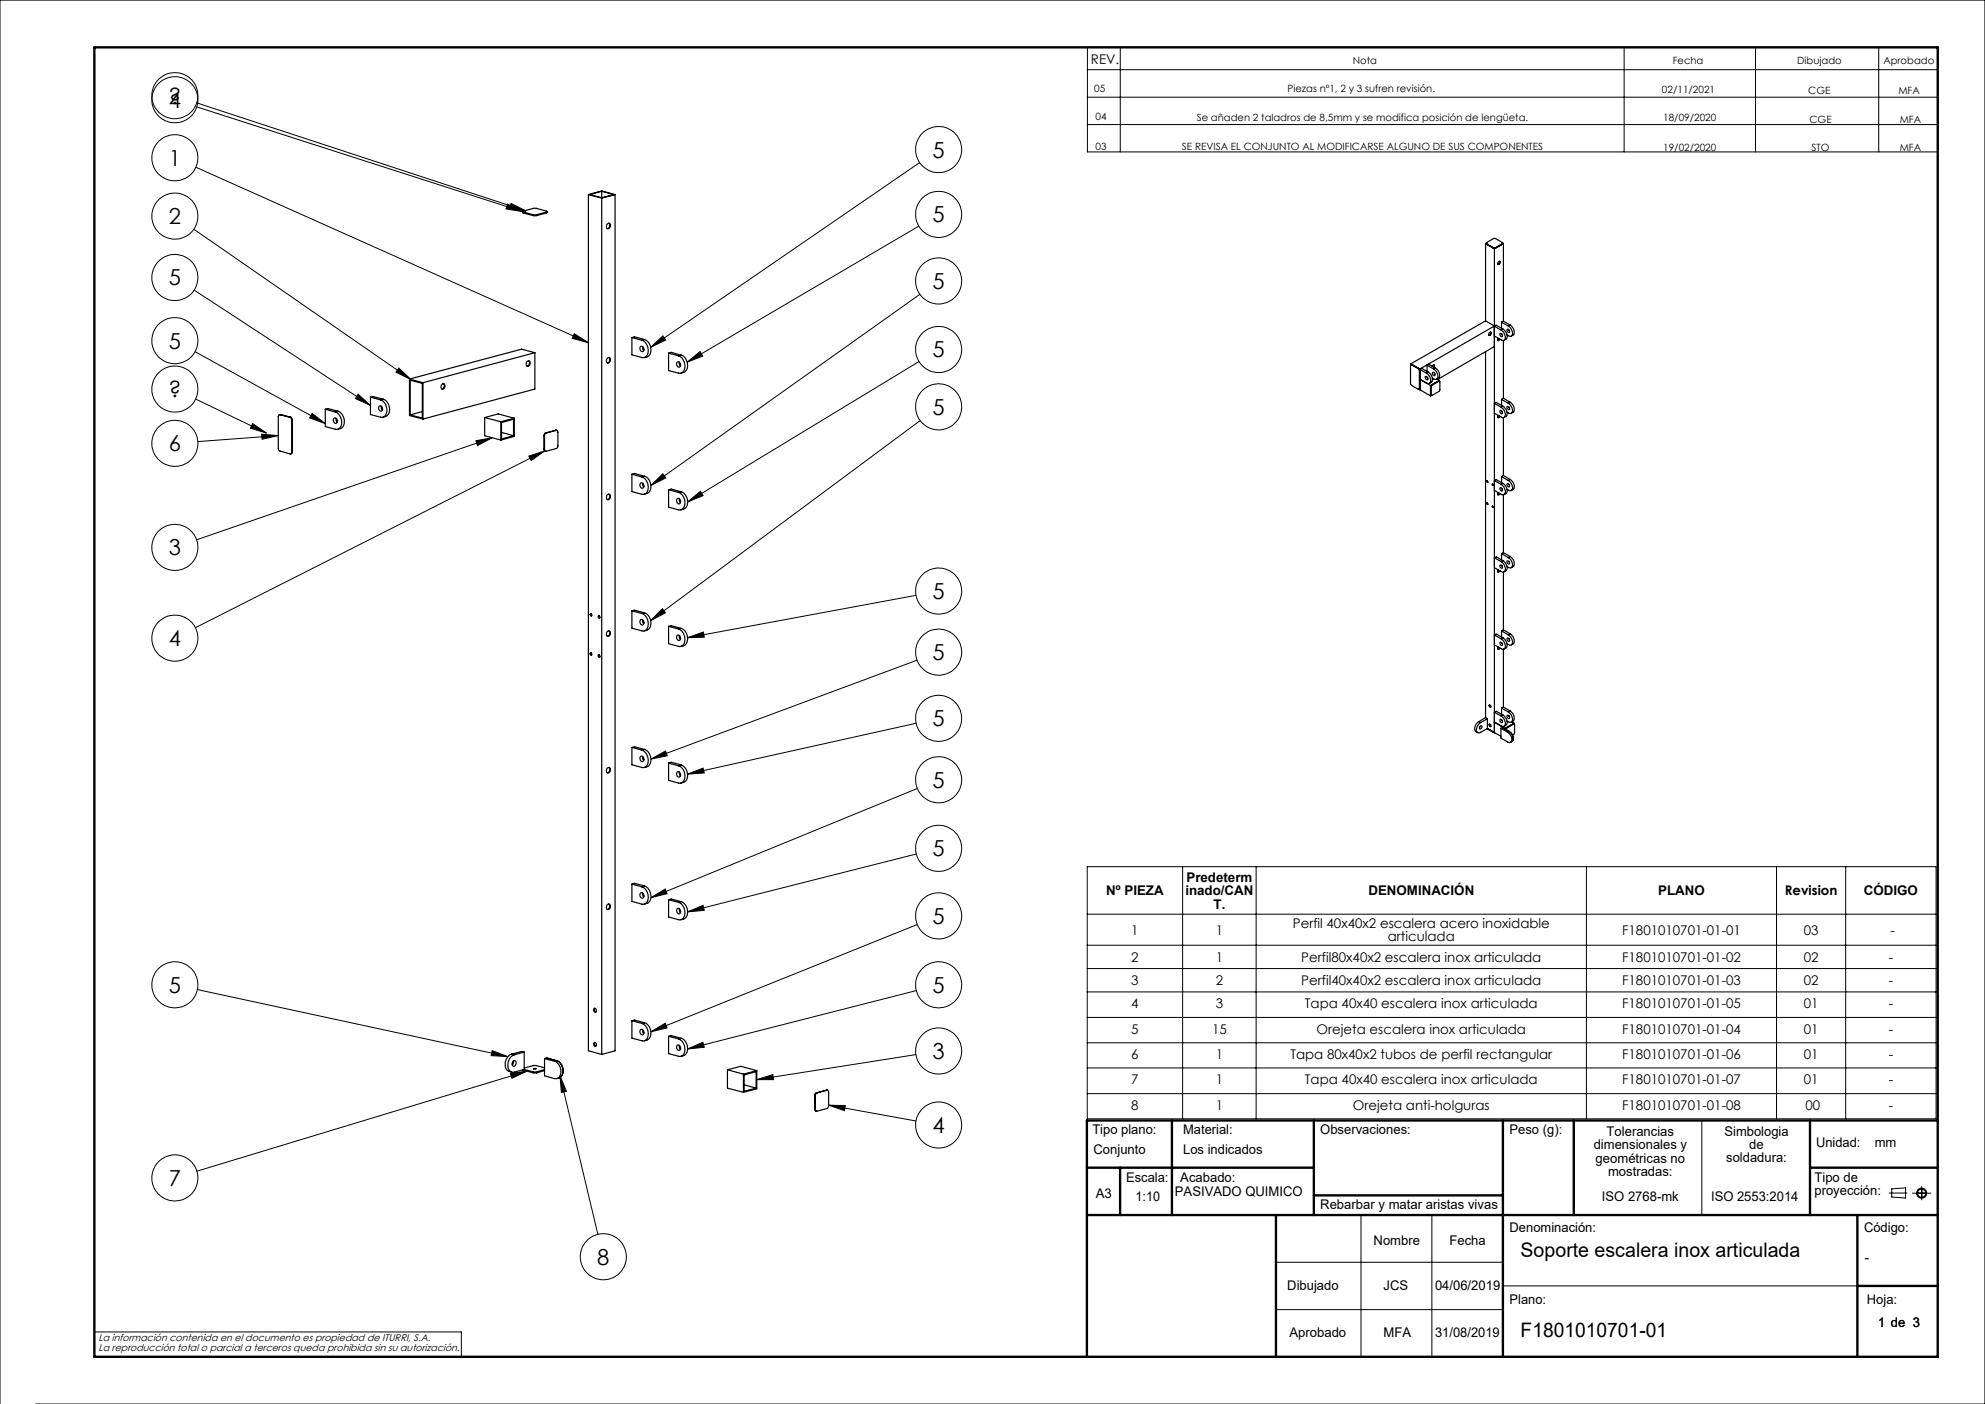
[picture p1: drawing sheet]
<svg xmlns="http://www.w3.org/2000/svg" width="420mm" height="297mm" viewBox="0 0 420 297" stroke-linecap="round" stroke-linejoin="round" font-family="sans-serif">
<g fill="none" stroke="#000" stroke-width=".21">
<path d="M230.1 10h179.9v22.1h-179.9zM230.1 14.7h179.9M237 10v22.1M343.6 10v22.1M371.4 10v22.1M397.5 10v22.1M41.5 35.4l83 37.1M41.6 22.6l69 22.2M41.6 21.8l69.7 22.8M194.6 34.4l-56.9 39.1M230.1 20.6h179.9M230.1 26.3h179.9"/>
<path d="M41 48.5l46 31.8M107.4 43.2l3.2 1.6-3.5-.6zM108.1 43l3.2 1.6-3.5-.5zM194.4 47.8l-49 28.8M41.1 61.4l37.3 24.4M41.3 74.4l27.5 15.2M84.4 77.9l2.6 2.4-3.2-1.6zM121.5 70.6l3 1.9-3.4-.9zM137.7 73.5l2.6-2.5 .6 .9zM145.4 76.6l2.7-2.2 .6 .9zM194.5 76.5l-49 29.7M194.6 62.3l-56.9 40.4"/>
<path d="M41.4 84.4l15 7.2M53.4 89.6l3 2-3.4-1zM55.4 91.9l3.5 .2-3.4 .8zM58.9 92.1l-17 1.3M66 87.5l2.8 2.1-3.3-1.2zM75.8 83.4l2.6 2.4-3.2-1.5zM100.7 93.2l3.4-.6-3.1 1.7zM104.1 92.6l-62.5 21.6M111.9 96.5l3.4-1.1-2.9 2zM115.3 95.4l-74 37.4M194.7 89l-57 42.3M137.7 102.7l2.6-2.5 .6 .9z"/>
<path d="M145.5 106.2l2.7-2.3 .6 .9zM140.2 128.8l.6 .8-3.1 1.7zM145.5 134.9l3.3-1.2 .2 1.1zM193.8 125.9l-48.3 9M194 139.7l-56.3 20.9M193.9 153l-48.4 10.8M137.7 160.6l3.1-1.7 .4 1zM145.5 163.8l3.3-1.3 .2 1zM194.1 166.8l-56.4 23.1M137.7 189.9l3.1-1.8 .3 1zM145.5 192.9l3.3-1.4 .2 1.1zM193.9 180.7l-48.4 12.2"/>
<path d="M194.1 195.6l-56.4 22.7M230 183.3h179.6v53.4h-179.6zM230 193.4h179.6M230 200h179.6M250.2 183.3v53.4M265.8 183.3v53.4M335.7 183.3v53.4M375.9 183.3v53.4M390.5 183.3v53.4M41.8 209.3l65.7 14.2M137.7 218.3l3.1-1.8 .3 .9zM193.9 209.5l-48.4 12.4"/>
<path d="M230 204.9h179.6M230 209.8h179.6M230 215.2h179.6M104.1 222.2l3.4 1.3-3.6-.2zM108 227.1l3.5-.5-3.2 1.5zM111.5 226.6l-69.8 21.2M118.5 227.6l8 33.5M118.5 227.6l1.3 3.3-1 .2zM145.5 221.9l3.2-1.4 .3 1zM160.1 228.4l3.4-1.1 .2 1.1zM175.3 233.8l3.6 .1-.2 1zM175.3 233.8l18.5 3.3"/>
<path d="M193.8 223.1l-33.7 5.3M230 220.6h179.6M230 225.9h179.6M230 231.3h179.6M360.1 237v20M288 257v30M303 257v30M399.7 252.4h3.8M400.3 251.5l2.9-.2v2.1l-2.9-.2zM404.6 252.4h4M406.6 251v2.8M270 267h48"/>
<path d="M270 277h48M318 272h75M0 297v-297h420v297h-412.5M20 281.8h77.6v5.2"/>
<circle cx="37" cy="20.2" r="4.9"/>
<circle cx="37" cy="21.1" r="4.9"/>
<circle cx="37" cy="33.4" r="4.9"/>
<circle cx="198.6" cy="31.6" r="4.9"/>
<circle cx="37" cy="45.7" r="4.9"/>
<circle cx="37" cy="58.7" r="4.9"/>
<circle cx="198.6" cy="45.4" r="4.9"/>
<circle cx="198.6" cy="59.4" r="4.9"/>
<circle cx="37" cy="72.1" r="4.9"/>
<circle cx="198.6" cy="73.9" r="4.9"/>
<circle cx="37" cy="93.8" r="4.9"/>
<circle cx="37" cy="82.3" r="4.9"/>
<circle cx="198.6" cy="86.1" r="4.9"/>
<circle cx="37" cy="115.8" r="4.9"/>
<circle cx="37" cy="135" r="4.9"/>
<circle cx="198.6" cy="125" r="4.9"/>
<circle cx="198.6" cy="138" r="4.9"/>
<circle cx="198.6" cy="152" r="4.9"/>
<circle cx="198.6" cy="164.9" r="4.9"/>
<circle cx="198.6" cy="179.5" r="4.9"/>
<circle cx="198.6" cy="193.7" r="4.9"/>
<circle cx="37" cy="208.3" r="4.9"/>
<circle cx="198.6" cy="208.3" r="4.9"/>
<circle cx="198.6" cy="238" r="4.9"/>
<circle cx="198.6" cy="222.3" r="4.9"/>
<circle cx="37" cy="249.2" r="4.9"/>
<circle cx="406.6" cy="252.4" r=".86"/>
<circle cx="406.6" cy="252.4" r="1.07"/>
<circle cx="127.7" cy="265.8" r="4.9"/>
</g>
<g fill="none" stroke="#000" stroke-width=".5">
<path d="M20 10h390v277h-390zM248 237v20M278 237v20M318 237v50M333 237v20M383 237v20M410 237h-180v50M230 257h180M230 247h48M237 247v10M270 257v30M278 252.9h40"/>
<path d="M383 247h27M393 257v30M393 272h17"/>
</g>
<g fill="#000">
<path d="M121.5 70.6l3 1.9-3.4-.9zM145.5 106.2l2.7-2.3 .6 .9zM160.1 228.4l3.4-1.1 .2 1.1zM175.3 233.8l3.6 .1-.2 1zM84.4 77.9l2.6 2.4-3.2-1.6zM100.7 93.2l3.4-.6-3.1 1.7zM111.9 96.5l3.4-1.1-2.9 2zM145.5 163.8l3.3-1.3 .2 1zM145.5 134.9l3.3-1.2 .2 1.1zM137.7 102.7l2.6-2.5 .6 .9zM66 87.5l2.8 2.1-3.3-1.2zM145.5 221.9l3.2-1.4 .3 1zM137.7 218.3l3.1-1.8 .3 .9zM140.2 128.8l.6 .8-3.1 1.7zM145.5 192.9l3.3-1.4 .2 1.1zM137.7 189.9l3.1-1.8 .3 1zM145.4 76.6l2.7-2.2 .6 .9zM75.8 83.4l2.6 2.4-3.2-1.5zM137.7 160.6l3.1-1.7 .4 1zM137.7 73.5l2.6-2.5 .6 .9zM107.4 43.2l3.2 1.6-3.5-.6zM55.4 91.9l3.5 .2-3.4 .8zM108 227.1l3.5-.5-3.2 1.5zM104.1 222.2l3.4 1.3-3.6-.2zM118.5 227.6l1.3 3.3-1 .2z"/>
<path d="M53.4 89.6l3 2-3.4-1zM108.1 43l3.2 1.6-3.5-.5z"/>
</g>
<g fill="none" stroke="#000" stroke-width=".25">
<path d="M110.6 44.8l.1 .2M110.7 44.8l-.1-.1 2.3-.6h.6l2.3 .6-.2 .1M110.7 44.8l2.1 .6M110.7 44.8v.2M110.7 45l2.1 .6M112.8 45.4h.7M112.8 45.6h.7M112.8 45.4v.2M113.5 45.4v.2M115.6 44.8l-2.1 .6M115.6 44.8v.2M115.6 45l-2.1 .6"/>
<path d="M115.8 44.8l-.2 .2M124.5 41.2l2.8-.8 2.8 .8M124.5 41.2l2.8 .7M124.5 41.2v181.1l2.8 .8M127.3 40.5l-2.5 .7 2.5 .6M127.3 40.5l2.6 .7-2.6 .6M127.3 40.5v1.3M127.3 41.9v181.2M128.6 47.3a.46 .46 0 0 1 .6 .2 .46 .46 0 0 1-.2 .6 .42 .42 0 0 1-.6 .2 .42 .42 0 0 1-.1-.6zM128.8 47.2a.71 .71 0 0 1-.3 1.2M130.1 41.2l-2.8 .7M130.1 41.2v181.1l-2.8 .8"/>
<path d="M314.3 51.5v16.4M314.3 51.5l1.9 1.1M314.5 51.4l.1 .3M314.5 51.5h-.2M314.6 51.6l-.1-.1 .1-.2 1.6-.9 1.7 .9 .1 .1-.1 .2M314.6 51.6l1.4 .8M314.6 51.6v.1M314.6 51.7l1.4 .8M316 52.4h.4M316 52.4v.1M316.2 52.6v102.4M316.4 52.4l-.1 .2-.3-.1"/>
<path d="M317 55.4l.1-.1a.19 .19 0 0 1 .3 0 .19 .19 0 0 1 0 .3l-.1 .2a.25 .25 0 0 1-.4 .1 .25 .25 0 0 1 .1-.4zM317.3 55.2v.5l-.4 .2M317.9 51.6l-1.5 .8M318 51.4l-.1 .3v-.1M318 51.5h.1M318.1 51.5l-1.9 1.1M318.1 51.5v16.4M111.5 76.5a.43 .43 0 0 1 .7 0 .43 .43 0 0 1-.1 .6 .43 .43 0 0 1-.6 .3 .43 .43 0 0 1-.1-.6zM111.8 76.3a.69 .69 0 0 1-.3 1.2M113.2 74.6v7.7l-23.7 6.3M113.2 74.6l-23.7 6.4M113.2 74.6l-2.9-.7-23.7 6.3"/>
<path d="M128.6 75.7a.5 .5 0 0 1 .6 .3 .5 .5 0 0 1-.3 .7 .44 .44 0 0 1-.6-.1 .44 .44 0 0 1 .1-.6zM128.8 75.6a.67 .67 0 0 1-.3 1.2M133.7 71.4v3.7l2.1 .5a1.3 1.3 0 0 0 1.3-1.8 2.12 2.12 0 0 0-1.3-1.8M133.7 71.4l2.1 .6M133.7 71.4l.6-.1 2.1 .5M135.5 73.3a.54 .54 0 0 1 .7 .4 .54 .54 0 0 1-.5 .7 .77 .77 0 0 1-.2-1.1zM136 73.3v.6l.2 .3M136.4 71.8a2.25 2.25 0 0 1 .7 3.6l-.8 .2M136.4 71.8l-.6 .2M141.5 74.7v3.7l2.1 .5a1.25 1.25 0 0 0 1.3-1.6 2.25 2.25 0 0 0-1.3-2M141.5 74.7l2.1 .6M141.5 74.7l.5-.2 2.1 .6"/>
<path d="M143.3 76.6a.54 .54 0 0 1 .7 .4 .54 .54 0 0 1-.5 .6 .75 .75 0 0 1-.2-1zM143.8 76.6v.6l.2 .2M144.1 75.1a2.22 2.22 0 0 1 .8 3.6l-.8 .2M144.1 75.1l-.5 .2M298.5 77v.1h.3l-.1 .1M298.5 77l1.9 1.1M298.7 77.2h-.3v4l.3 .3 1.4 .8 .2-.1M298.7 77.2l1.4 .8M300.1 78l.2 .4M300.1 78l.3 .1-.1 .3M300.3 78.4v3.8M300.4 78.1v4.3"/>
<path d="M301.6 79.7l.2-.1 .2 .3a.29 .29 0 0 1 0 .5 .29 .29 0 0 1-.4-.4zM301.8 78.9a1.72 1.72 0 0 1 .8 2.1l-.3 .1-.5-.1-1.4-.8M301.9 79.8l.2 .2M301.9 77.3v1.3M301.9 77.3l1.5 .8M301.9 77.3l.4-.3 1.4 .9M302.2 78.7a1.58 1.58 0 0 1 .7 2.2l-.4 .2M302.2 78.7l-.4 .2M302.2 78.7l-1.4-.8-.4 .2 1.4 .8M303 77.5l.1-.2a.24 .24 0 0 1 .4-.1 .24 .24 0 0 1 0 .4l-.1 .1M303.1 78.8h.3l.2 .3a.27 .27 0 0 1-.2 .4 .27 .27 0 0 1-.3-.3zM303.4 78.1a1.45 1.45 0 0 1 .5 2.2l-.8-.3"/>
<path d="M303.4 77.2l-.1 .4M303.5 78.9l.1 .2M303.7 77.9a1.51 1.51 0 0 1 .6 2.1l-.3 .2M303.7 77.9l-.3 .2M314.3 67.9l3.3 1.9M314.3 67.9l-15.8 9.1M314.3 74.4v77.4M315.2 70.3a.23 .23 0 0 1 .3 0 .23 .23 0 0 1 0 .3l-.1 .2a.27 .27 0 0 1-.4 0 .27 .27 0 0 1 .1-.4zM315.4 70.2v.5l-.4 .2M316.2 73.3l-12 7M317 71.5a.27 .27 0 0 0 0 .5 .27 .27 0 0 0 .4-.2M317.3 71.7l-.4 .3"/>
<path d="M317.4 70.5l.4 .3a.28 .28 0 0 1 0 .4 .28 .28 0 0 1-.4-.3zM317.6 69.8a1.48 1.48 0 0 1 .6 2.2h-.5l-1.5-.9M317.7 68.2v1.3M317.7 68.2l1.4 .8M317.7 70.6l.2 .3M318 69.6a1.52 1.52 0 0 1 .6 2.2l-.4 .2M318 69.6l-.4 .2M318 69.6l-1.4-.8-16.2 9.3M318.1 67.9l-.4 .3M318.1 67.9l1.4 .9M318.1 72v12.2M318.9 69.6l.4 .3a.25 .25 0 0 1 .1 .3 .25 .25 0 0 1-.2 .1l-.4-.4z"/>
<path d="M319.1 69a1.55 1.55 0 0 1 .7 2.1l-.3 .1-.6-.3M319.3 69.8l.1 .2M319.5 68.8a1.47 1.47 0 0 1 .6 2.1l-.3 .2M319.5 68.8l-.4 .2M59.3 87.7h.1M59.4 87.7h-.3M59.4 87.7l2.1 .6M61.4 88.3l.3 .6M61.4 88.3l-2.1-.6-.4 .2v7l.3 .5 2.2 .6 .3-.1v-.3M61.5 88.3l.4 .5M61.5 88.3h-.1M61.7 88.9v6.7"/>
<path d="M61.9 95.6l-.1 .2-.3 .2M61.9 88.8l-.2 .1M61.9 95.6h-.2M61.9 88.8v6.8M68.8 86.6v3.6l2.1 .6a1.32 1.32 0 0 0 1.4-1.8 2.23 2.23 0 0 0-1.4-1.8M68.8 86.6l2.1 .6M68.8 86.6l.6-.2 2.1 .6M70.7 88.5a.57 .57 0 0 1 .7 .4 .57 .57 0 0 1-.4 .7 .69 .69 0 0 1-.3-1.1zM71.1 88.5v.4l.2 .4M71.5 87a2.16 2.16 0 0 1 .6 3.7l-.7 .1M71.5 87l-.6 .2M78.4 84v3.7l2.1 .6a1.4 1.4 0 0 0 1.3-2.2 1.97 1.97 0 0 0-1.3-1.5"/>
<path d="M78.4 84l2.1 .6M78.4 84l.6-.1 2.1 .6M80.3 85.9a.57 .57 0 0 1 .6 .4 .57 .57 0 0 1-.4 .7 .69 .69 0 0 1-.2-1.1zM80.7 85.9v.5l.2 .3M81.1 84.5a2.32 2.32 0 0 1 .9 3.4l-1 .4M81.1 84.5l-.6 .1M86.6 80.2l2.9 .8M86.6 80.2v7.7l2.9 .7M86.8 80.4l2.6 .7v7.3l-2.6-.6zM89.4 87.1l-2.6 .7M89.5 81v7.6M93.5 81.3a.44 .44 0 0 1 .7 .1 .44 .44 0 0 1-.1 .6 .43 .43 0 0 1-.7 .2 .43 .43 0 0 1 0-.7z"/>
<path d="M93.8 81.2a.69 .69 0 0 1-.3 1.1M102.6 88.3l3.4 .9M102.6 88.3v3.9l3.4 .9M102.6 88.3l2.8-.7 3.4 .9M106 89.2v3.9M106.1 89.4l2.6-.7v3.5l-2.6 .6zM106.1 91.5l2.6 .7M108.8 88.5l-2.8 .7M108.8 88.5v3.8l-2.8 .8M115.1 95l.1 .4 .3 .1M115.1 92.1l.1 .1M115.1 95l.1 .1"/>
<path d="M115.1 92.1v2.9M115.2 92.2v2.9M115.4 91.6l-.3 .5M115.4 91.6h.2M115.6 91.6l-.4 .6M117.5 91h.2M117.5 91l-2.1 .6M117.7 91l.3 .3v3.3l-.3 .3-2.1 .6-.3-.1-.1-.3M117.7 91h.1M117.7 91l-2.1 .6M300.3 82.3l.1 .1M300.3 82.2h.1l-.2 .2"/>
<path d="M300.4 82.4l2.3 1.3M300.5 80.2l2.2 1.4M302.7 81.6v2.1M302.8 83.5h-.1l.2 .2M302.8 81.9v1.6M302.8 83.6l-.1 .1M302.9 81.4l-.2 .3 .1 .2M302.9 81.4l.1 .1M303 81.5l-.2 .4M304.1 80.2l.5 .3M304.3 80.6l.1 .1M304.3 80.6l-1.4 .8"/>
<path d="M304.4 80.7h.3l-.1 1.9-1.6 1.1-.2-.2M304.4 80.7l-1.4 .8M304.6 80.5v.1h-.3M304.6 80.5l-1.9 1.1M317 87.9a.27 .27 0 0 0 0 .5 .27 .27 0 0 0 .4-.3M317.3 88l-.4 .3M317.4 86.9a.37 .37 0 0 1 .4 .2 .37 .37 0 0 1-.1 .5l-.3-.3zM317.6 86.1a1.52 1.52 0 0 1 .6 2.2h-.5l-1.5-.9M317.7 84.5v1.3M317.7 84.5l1.4 .8M317.7 87l.2 .2M318 85.9a1.52 1.52 0 0 1 .6 2.2l-.4 .2"/>
<path d="M318 85.9l-.4 .2M318 85.9l-1.4-.8-.4 .2 1.4 .8M318.1 84.2l-.4 .3M318.1 84.2l1.4 .9M318.1 88.3v12.3M318.9 86a.35 .35 0 0 1 .4 .2 .35 .35 0 0 1-.1 .5l-.3-.3zM319.1 85.3a1.55 1.55 0 0 1 .7 2.1l-.3 .1-.6-.3M319.3 86.1l.1 .2M319.5 85.1a1.47 1.47 0 0 1 .6 2.1l-.3 .2M319.5 85.1l-.4 .2M128.4 104.7a.44 .44 0 0 1 .7-.1 .44 .44 0 0 1 0 .7 .46 .46 0 0 1-.7 .3 .46 .46 0 0 1 0-.7zM128.8 104.5a.71 .71 0 0 1-.3 1.2"/>
<path d="M133.7 100.3v3.7l2.1 .6a1.25 1.25 0 0 0 1.4-1.7 2.25 2.25 0 0 0-1.4-2M133.7 100.3l2.1 .6M133.7 100.3l.6-.1 2.1 .5M135.5 102.2a.54 .54 0 0 1 .7 .4 .54 .54 0 0 1-.5 .7 .75 .75 0 0 1-.2-1.1zM136 102.2v.6l.2 .2M136.4 100.7a2.22 2.22 0 0 1 .7 3.6l-.8 .3M136.4 100.7l-.6 .2M141.5 103.6v3.7l2.1 .5a1.24 1.24 0 0 0 1.3-1.5 2.25 2.25 0 0 0-1.3-2.1M141.5 103.6l2.1 .6M141.5 103.6l.5-.1 2.1 .5M143.3 105.5a.56 .56 0 0 1 .7 .4 .56 .56 0 0 1-.5 .7 .8 .8 0 0 1-.2-1.1zM143.8 105.5v.6l.2 .2"/>
<path d="M144.1 104a2.22 2.22 0 0 1 .8 3.6l-.8 .2M144.1 104l-.5 .2M314.7 101.7l.1 .3M314.7 106.4l.1 .3M315.7 102.4h.1l.1 .1v.2zM315.8 102.4l.1 .3M315.8 107.1l.1 .2M317 104.2a.27 .27 0 0 0 0 .5 .27 .27 0 0 0 .4-.3M317.3 104.3l-.4 .4M317.4 119.5l.3 .1 .2 .2a.27 .27 0 0 1-.2 .5 .27 .27 0 0 1-.3-.4zM317.4 103.2l.3 .1 .2 .2a.27 .27 0 0 1-.2 .4 .27 .27 0 0 1-.3-.3zM317.6 118.8a1.52 1.52 0 0 1 .6 2.2h-.5l-1.5-.9"/>
<path d="M317.6 102.5a1.52 1.52 0 0 1 .6 2.2l-.5-.1-1.5-.9M317.7 100.8v1.3M317.7 117.1v1.4M317.7 117.1l1.4 .9M317.7 100.8l1.4 .8M317.7 119.6l.2 .3M317.7 103.3l.2 .2M318 118.6a1.51 1.51 0 0 1 .6 2.2l-.4 .2M318 102.3a1.52 1.52 0 0 1 .6 2.1l-.4 .2M318 118.6l-1.4-.8-.4 .2 1.4 .8M318 118.6l-.4 .2M318 102.3l-.4 .2"/>
<path d="M318 102.3l-1.4-.8-.4 .2 1.4 .8M318.1 116.9l-.4 .2M318.1 116.9l1.4 .8M318.1 100.6l-.4 .2M318.1 100.6l1.4 .8M318.1 104.7v12.2M318.9 118.7a.37 .37 0 0 1 .4 .2 .37 .37 0 0 1-.1 .4l-.3-.2zM318.9 102.3a.36 .36 0 0 1 .4 .3 .36 .36 0 0 1-.1 .4l-.4-.5zM319.1 118a1.53 1.53 0 0 1 .7 2.1l-.3 .1-.6-.3M319.1 101.6a1.55 1.55 0 0 1 .7 2.1l-.3 .1-.6-.3M319.3 118.8l.1 .2M319.3 102.4l.1 .3"/>
<path d="M319.5 117.7a1.52 1.52 0 0 1 .6 2.2l-.3 .2M319.5 101.4a1.47 1.47 0 0 1 .6 2.1l-.3 .2M319.5 117.7l-.4 .3M319.5 101.4l-.4 .2M125.1 129.8l-.1 .2 .2 .3M125.1 138.1l-.1 .2 .2 .3M126.8 130.2l-.1 .2 .2 .3M126.8 138.5l-.1 .2 .2 .3M128.4 133.7a.43 .43 0 0 1 .7-.1 .43 .43 0 0 1 0 .6 .44 .44 0 0 1-.6 .4 .44 .44 0 0 1-.2-.7zM128.8 133.5a.68 .68 0 0 1-.3 1.1M133.7 129.2v3.7l2.1 .6a1.24 1.24 0 0 0 1.4-1.6 2.25 2.25 0 0 0-1.4-2.1M133.7 129.2l2.1 .6"/>
<path d="M133.7 129.2l.6-.1 2.1 .5M135.5 131.1a.56 .56 0 0 1 .7 .4 .56 .56 0 0 1-.5 .7 .8 .8 0 0 1-.2-1.1zM136 131.1v.6l.2 .2M136.4 129.6a2.22 2.22 0 0 1 .7 3.6l-.8 .3M136.4 129.6l-.6 .2M141.5 132.5v3.7l2.1 .5a1.3 1.3 0 0 0 1.3-1.8 2.24 2.24 0 0 0-1.3-1.8M141.5 132.5l2.1 .6M141.5 132.5l.5-.1 2.1 .5M143.2 134.5a.57 .57 0 0 1 .8 .2 .57 .57 0 0 1-.3 .8 .7 .7 0 0 1-.5-1zM143.8 134.4v.6l.2 .3M144.1 132.9a2.25 2.25 0 0 1 .8 3.6l-.8 .2M144.1 132.9l-.5 .2"/>
<path d="M317 136.8l-.1 .1a.26 .26 0 0 0 .1 .5 .26 .26 0 0 0 .4-.3M317 120.5a.27 .27 0 0 0 0 .5 .27 .27 0 0 0 .4-.2M317.3 120.7l-.4 .3M317.3 137l-.4 .3M317.4 135.8l.5 .4a.27 .27 0 0 1-.2 .4 .27 .27 0 0 1-.3-.4zM317.6 135.1a1.52 1.52 0 0 1 .6 2.2h-.5l-1.5-.9M317.7 133.5v1.3M317.7 133.5l1.4 .8M317.7 136l.2 .2M318 134.9a1.47 1.47 0 0 1 .6 2.2l-.4 .2M318 134.9l-1.4-.8-.4 .2 1.4 .8M318 134.9l-.4 .2"/>
<path d="M318.1 133.2l-.4 .3M318.1 133.2l1.4 .9M318.1 121v12.2M318.1 137.3v12.3M318.9 135h.3l.1 .2a.28 .28 0 0 1 0 .5 .28 .28 0 0 1-.4-.3zM319.1 134.3a1.41 1.41 0 0 1 .6 2.2l-.8-.3M319.3 135.1l.1 .2M319.5 134.1a1.52 1.52 0 0 1 .6 2.1l-.3 .2M319.5 134.1l-.4 .2M133.7 158.1v3.7l2.1 .5a1.3 1.3 0 0 0 1.3-1.8 2.24 2.24 0 0 0-1.3-1.8M133.7 158.1l2.1 .6M133.7 158.1l.6-.1 2.1 .5"/>
<path d="M136.4 158.5a2.25 2.25 0 0 1 .7 3.6l-.8 .2M136.4 158.5l-.6 .2M312.9 152.6a1.47 1.47 0 0 0-.6 2.2l.4 .2M312.9 152.6l.4 .3M313.1 153.7a.26 .26 0 0 1 .4-.1 .26 .26 0 0 1 0 .4l-.1 .1a.22 .22 0 0 1-.3 .1 .22 .22 0 0 1 0-.3zM313.2 153.7l-.2 .2M313.3 152.9a1.55 1.55 0 0 0-.7 2.1h.6l1.5-.9M314.3 151.8l.4 .2M314.3 151.8l-1.4 .8M314.6 154.2l1.4 .7M314.7 152v2.1M314.7 152l-1.4 .9"/>
<path d="M314.7 154.1l1.5 .9M314.7 154.1l1.3 .8M315.1 153.2h.1a.27 .27 0 0 1 .3 .3 .27 .27 0 0 1-.3 .2 .27 .27 0 0 1-.1-.4zM315.1 149.1l.3 .1v.4l-.3-.1zM315.2 149.1v.3l.3 .2M315.2 153.2l.1 .4h.2M315.4 153.3l-.2 .2M316 154.9l.3 .1M316.2 152.8l2.3 1.3M316.2 155l1.4 .7M316.3 152.7l-.1 .1M317.4 152.1l.3 .2a.32 .32 0 0 1 .3 .3 .32 .32 0 0 1-.4 .3 .32 .32 0 0 1-.2-.4z"/>
<path d="M317.6 154.1v2l1.4 .8a.62 .62 0 0 0 .8 0 .62 .62 0 0 0 0-.8l-.3-.7-.5-.5M317.6 154.1l1.4 .8M317.6 151.5a1.48 1.48 0 0 1 .6 2.1h-.5l-1.5-.9M317.7 149.8v1.3M317.7 149.8l1.4 .8M317.7 152.3l.2 .2M317.9 153.9h.1M317.9 153.9l1.4 .8M317.9 153.9l-.3 .2M318 151.3a1.47 1.47 0 0 1 .6 2.1l-.4 .2M318 151.3l-.4 .2M318 151.3l-1.4-.8-.4 .2 1.4 .8"/>
<path d="M318.1 149.6l-.4 .2M318.1 149.6l1.4 .8M318.7 153.9l-.2 .3v-.1M318.7 153.9l.1 .1M318.8 154l-.2 .3M318.9 151.3h.3l.1 .2a.27 .27 0 0 1 0 .5 .27 .27 0 0 1-.4-.3zM319.1 150.6a1.45 1.45 0 0 1 .6 2.2l-.8-.3M319.3 151.4l.1 .3M319.3 154.7a1.47 1.47 0 0 1 .6 2.1M319.3 154.7h.1M319.3 154.7l-.3 .2M319.3 154.7a1.42 1.42 0 0 1 .6 2.1"/>
<path d="M319.5 150.4a1.52 1.52 0 0 1 .6 2.1l-.3 .2M319.5 150.4l-.4 .2M319.8 152.7l.6 .3M319.9 156.8l-.3 .2M320.1 153.1l.3 .1M320.1 153.1l.1 .1M320.1 153.1l-1.4 .8M320.2 153.2l.3 .1v1.7l-.5 .5M320.2 153.2l-1.4 .8M320.4 153l-1.9 1.1M320.4 153v.2M128.6 162.5a.54 .54 0 0 1 .6 .4 .54 .54 0 0 1-.5 .6 .6 .6 0 0 1-.1-1z"/>
<path d="M128.8 162.3a.67 .67 0 0 1-.3 1.2M135.5 160a.54 .54 0 0 1 .7 .4 .54 .54 0 0 1-.5 .7 .77 .77 0 0 1-.2-1.1zM136 160.1v.5l.2 .3M141.5 161.4v3.7l2.1 .6a1.25 1.25 0 0 0 1.3-1.7 2.25 2.25 0 0 0-1.3-2M141.5 161.4l2.1 .6M141.5 161.4l.5-.1 2.1 .5M143.2 163.4a.55 .55 0 0 1 .7 .3 .55 .55 0 0 1-.3 .7 .71 .71 0 0 1-.4-1zM143.8 163.3v.6l.2 .2M144.1 161.8a2.26 2.26 0 0 1 .8 3.6l-.8 .3M144.1 161.8l-.5 .2M128.4 191.4a.44 .44 0 0 1 .7 0 .44 .44 0 0 1 0 .6 .46 .46 0 0 1-.7 .4 .46 .46 0 0 1 0-.8zM128.8 191.2a.71 .71 0 0 1-.3 1.2"/>
<path d="M133.7 187v3.7l2.1 .6a1.25 1.25 0 0 0 1.4-1.7 2.25 2.25 0 0 0-1.4-2M133.7 187l2.1 .6M133.7 187l.6-.1 2.1 .5M135.5 189a.55 .55 0 0 1 .7 .3 .55 .55 0 0 1-.3 .7 .71 .71 0 0 1-.4-1zM136 188.9v.6l.2 .3M136.4 187.4a2.26 2.26 0 0 1 .7 3.6l-.8 .3M136.4 187.4l-.6 .2M141.5 190.3v3.7l2.1 .6a1.24 1.24 0 0 0 1.3-1.6 2.25 2.25 0 0 0-1.3-2.1M141.5 190.3l2.1 .6M141.5 190.3l.5-.1 2.1 .5M143.3 192.2a.59 .59 0 0 1 .7 .4 .59 .59 0 0 1-.4 .7 .76 .76 0 0 1-.3-1.1zM143.8 192.2v.6l.2 .2"/>
<path d="M144.1 190.7a2.22 2.22 0 0 1 .8 3.6l-.8 .3M144.1 190.7l-.5 .2M125.7 213.3a.38 .38 0 0 1 .5 .4 .38 .38 0 0 1-.4 .4l-.2-.5zM125.9 213.3a.52 .52 0 0 0 .2 .8M133.7 215.9v3.7l2.1 .6a1.24 1.24 0 0 0 1.4-1.6 2.25 2.25 0 0 0-1.4-2.1M133.7 215.9l2.1 .6M133.7 215.9l.6-.1 2.1 .6M135.5 217.8a.59 .59 0 0 1 .7 .4 .59 .59 0 0 1-.3 .7 .76 .76 0 0 1-.4-1.1zM136 217.8v.6l.2 .2M136.4 216.4a2.22 2.22 0 0 1 .7 3.5l-.8 .3M136.4 216.4l-.6 .1M141.5 219.2v3.7l2.1 .5a1.3 1.3 0 0 0 1.3-1.8 2.11 2.11 0 0 0-1.3-1.8"/>
<path d="M141.5 219.2l2.1 .6M141.5 219.2l.5-.1 2.1 .5M144.1 219.6a2.25 2.25 0 0 1 .8 3.6l-.8 .2M144.1 219.6l-.5 .2M108.2 223a2.22 2.22 0 0 0-.7 3.6l.8 .2M108.2 223l.6 .1M108.5 224.5a.45 .45 0 0 1 .7 .1 .45 .45 0 0 1-.1 .6 .45 .45 0 0 1-.6 .3 .45 .45 0 0 1-.1-.7zM108.6 224.5v.4l-.2 .4M108.8 223.1a2.25 2.25 0 0 0-.7 3.6l.5 .1 2.3-.6M110.6 226.3l.1 .1M110.7 226.4l2.1 .5M110.7 226.3v.1"/>
<path d="M110.9 222.6v3.6M110.9 222.6l-2.1 .5M110.9 222.6l-.6-.2-2.1 .6M110.9 226.2l1.9 .5M112.8 226.7h.7M112.8 226.9h.7M112.8 226.7v.2M112.9 226h.1a.25 .25 0 0 1 .2-.1 .25 .25 0 0 1 .2 .2l-.4 .1zM113.5 226.7v.2M115.2 223.9v3.7l2.1 .6a1.25 1.25 0 0 0 1.4-1.6 2.25 2.25 0 0 0-1.4-2.1M115.2 225.9l-1.7-.5h-.6l-2 .5M115.2 223.9l2.1 .6"/>
<path d="M115.2 226.3l-1.7 .4M115.2 226.5l-1.7 .4M115.6 223.8h.1M115.6 223.8l2.2 .6M115.6 223.8l-.4 .1M117.8 224.4a2.13 2.13 0 0 1 .5 3.6l-.5 .2M117.8 224.4h.1M117.8 224.4l-.5 .1M117.8 224.4a2.12 2.12 0 0 1 .6 3.6l-.1 .1M125.7 220.6a.38 .38 0 0 1 .5 .3 .38 .38 0 0 1-.4 .4l-.2-.5zM125.9 220.5a.49 .49 0 0 0 .2 .8M143.2 221.2a.57 .57 0 0 1 .8 .2 .57 .57 0 0 1-.3 .8 .7 .7 0 0 1-.5-1z"/>
<path d="M143.8 221.2v.5l.2 .3M153.9 226.3l3.4 .9M153.9 226.3v3.9l3.4 .9M153.9 226.3l2.8-.7 3.4 .9M157.3 227.2v3.9M157.4 227.4l2.6-.7v3.5l-2.6 .7zM157.4 229.5l2.6 .7M160.1 226.5l-2.8 .7M160.1 226.5v3.8l-2.8 .8M172.4 234.6v.3l.3 .2M172.4 231.7l.1 .1M172.4 234.6l.1 .1"/>
<path d="M172.4 231.7v2.9M172.5 231.8v2.9M172.7 231.2l-.3 .3v.2M172.7 231.2h.2M172.9 231.2l-.4 .3v.3M174.8 230.6h.2M174.8 230.6l-2.1 .6M175 230.6l.3 .3-.1 3.4-.2 .2-2.1 .6-.4-.2v-.2M175 230.6h.1M175 230.6l-2.1 .6"/>
<circle cx="314.7" cy="101.9" r=".15"/>
<circle cx="314.7" cy="106.6" r=".15"/>
<circle cx="315.9" cy="107.2" r=".14"/>
<circle cx="125.1" cy="130.1" r=".24"/>
<circle cx="125.1" cy="138.4" r=".24"/>
<circle cx="126.7" cy="138.7" r=".22"/>
<circle cx="126.7" cy="130.5" r=".22"/>
</g>
<g font-size="4.7">
<text x="35.6" y="21.9">?</text>
<text x="35.7" y="22.8">4</text>
<text x="35.7" y="35.1">1</text>
<text x="197.3" y="33.3">5</text>
<text x="35.7" y="47.4">2</text>
<text x="197.3" y="47">5</text>
<text x="35.7" y="60.4">5</text>
<text x="197.3" y="61.1">5</text>
<text x="35.7" y="73.7">5</text>
<text x="197.3" y="75.6">5</text>
<text x="35.6" y="84">?</text>
<text x="197.3" y="87.7">5</text>
<text x="35.7" y="95.5">6</text>
<text x="35.7" y="117.5">3</text>
<text x="197.3" y="126.7">5</text>
<text x="35.7" y="136.7">4</text>
<text x="197.3" y="139.6">5</text>
<text x="197.3" y="153.6">5</text>
<text x="197.3" y="166.6">5</text>
<text x="197.3" y="181.1">5</text>
<text x="197.3" y="195.4">5</text>
<text x="35.7" y="210">5</text>
<text x="197.3" y="210">5</text>
<text x="197.3" y="224">3</text>
<text x="197.3" y="239.7">4</text>
<text x="35.7" y="250.9">7</text>
<text x="126.4" y="267.5">8</text>
</g>
<g font-size="4.2">
<text x="321.7" y="265.9">Soporte escalera inox articulada</text>
<text x="321.7" y="282.8">F1801010701-01</text>
</g>
<g font-size="2.8">
<text x="230.8" y="13.6">REV.</text>
<text x="234.1" y="189.4">Nº PIEZA</text>
<text x="250.8" y="189.4">inado/CAN</text>
<text x="251" y="186.6">Predeterm</text>
<text x="289.5" y="189.4">DENOMINACIÓN</text>
<text x="350.8" y="189.4">PLANO</text>
<text x="377.7" y="189.4">Revision</text>
<text x="394.4" y="189.4">CÓDIGO</text>
<text x="239.4" y="197.7">1</text>
<text x="256.8" y="192.2">T.</text>
<text x="257.2" y="197.7">1</text>
<text x="273.5" y="196.3">Perfil 40x40x2 escalera acero inoxidable</text>
<text x="343.2" y="197.7">F1801010701-01-01</text>
<text x="381.6" y="197.7">03</text>
<text x="400" y="197.7">-</text>
<text x="239.4" y="203.5">2</text>
<text x="257.2" y="203.5">1</text>
<text x="275.3" y="203.5">Perfil80x40x2 escalera inox articulada</text>
<text x="293.6" y="199.1">articulada</text>
<text x="343.2" y="203.5">F1801010701-01-02</text>
<text x="381.6" y="203.5">02</text>
<text x="399.6" y="203.5">-</text>
<text x="239.4" y="208.4">3</text>
<text x="257.2" y="208.4">2</text>
<text x="275.3" y="208.4">Perfil40x40x2 escalera inox articulada</text>
<text x="343.2" y="208.4">F1801010701-01-03</text>
<text x="381.6" y="208.4">02</text>
<text x="399.6" y="208.4">-</text>
<text x="239.4" y="213.3">4</text>
<text x="257.2" y="213.3">3</text>
<text x="276.1" y="213.3">Tapa 40x40 escalera inox articulada</text>
<text x="343.2" y="213.3">F1801010701-01-05</text>
<text x="381.6" y="213.3">01</text>
<text x="399.6" y="213.3">-</text>
<text x="239.4" y="218.7">5</text>
<text x="256.5" y="218.7">15</text>
<text x="278.6" y="218.7">Orejeta escalera inox articulada</text>
<text x="343.2" y="218.7">F1801010701-01-04</text>
<text x="381.6" y="218.7">01</text>
<text x="399.6" y="218.7">-</text>
<text x="239.4" y="224">6</text>
<text x="257.2" y="224">1</text>
<text x="273" y="224">Tapa 80x40x2 tubos de perfil rectangular</text>
<text x="343.2" y="224">F1801010701-01-06</text>
<text x="381.6" y="224">01</text>
<text x="399.6" y="224">-</text>
<text x="239.4" y="229.4">7</text>
<text x="257.2" y="229.4">1</text>
<text x="276.1" y="229.4">Tapa 40x40 escalera inox articulada</text>
<text x="343.2" y="229.4">F1801010701-01-07</text>
<text x="381.6" y="229.4">01</text>
<text x="399.6" y="229.4">-</text>
<text x="231.1" y="239.9">Tipo plano:</text>
<text x="239.4" y="234.8">8</text>
<text x="250.3" y="239.9">Material:</text>
<text x="257.2" y="234.8">1</text>
<text x="279.3" y="239.9">Observaciones:</text>
<text x="286.3" y="234.8">Orejeta anti-holguras</text>
<text x="319.4" y="239.9">Peso (g):</text>
<text x="343.2" y="234.8">F1801010701-01-08</text>
<text x="382" y="234.8">00</text>
<text x="399.6" y="234.8">-</text>
<text x="231.4" y="244.1">Conjunto</text>
<text x="250.3" y="244.1">Los indicados</text>
<text x="337.2" y="243.1">dimensionales y</text>
<text x="337.6" y="246">geométricas no</text>
<text x="339.9" y="240.3">Tolerancias</text>
<text x="364.9" y="240.2">Simbologia</text>
<text x="365.3" y="245.9">soldadura:</text>
<text x="370.1" y="243">de</text>
<text x="384.2" y="242.7">Unidad:</text>
<text x="396.7" y="242.7">mm</text>
<text x="238.3" y="250">Escala:</text>
<text x="249.7" y="250">Acabado:</text>
<text x="340.2" y="248.8">mostradas:</text>
<text x="383.9" y="250">Tipo de</text>
<text x="231.9" y="253.4">A3</text>
<text x="240.3" y="254">1:10</text>
<text x="248.6" y="253">PASIVADO QUIMICO</text>
<text x="279.3" y="255.7">Rebarbar y matar aristas vivas</text>
<text x="338.9" y="254">ISO 2768-mk</text>
<text x="362" y="254">ISO 2553:2014</text>
<text x="383.9" y="252.8">proyección:</text>
<text x="290.6" y="263.3">Nombre</text>
<text x="306.7" y="263.3">Fecha</text>
<text x="319.4" y="260.6">Denominación:</text>
<text x="394.4" y="260.6">Código:</text>
<text x="394.6" y="266.9">-</text>
<text x="272.4" y="273">Dibujado</text>
<text x="292.7" y="273">JCS</text>
<text x="303.6" y="273">04/06/2019</text>
<text x="319.4" y="275.8">Plano:</text>
<text x="395" y="275.8">Hoja:</text>
<text x="397.4" y="280.6">1 de 3</text>
<text x="272.8" y="282.8">Aprobado</text>
<text x="292.7" y="282.8">MFA</text>
<text x="303.6" y="282.8">31/08/2019</text>
</g>
<g font-size="2.1">
<text x="286.2" y="13.6">Nota</text>
<text x="353.9" y="13.6">Fecha</text>
<text x="380.3" y="13.6">Dibujado</text>
<text x="398.5" y="13.6">Aprobado</text>
<text x="231.5" y="19.4">05</text>
<text x="272.4" y="19.5">Piezas nº1, 2 y 3 sufren revisión.</text>
<text x="351.7" y="19.6">02/11/2021</text>
<text x="382.6" y="19.9">CGE</text>
<text x="401.7" y="19.9">MFA</text>
<text x="231.8" y="25.4">04</text>
<text x="253.2" y="25.5">Se añaden 2 taladros de 8,5mm y se modifica posición de lengüeta.</text>
<text x="351.9" y="25.6">18/09/2020</text>
<text x="382.9" y="25.9">CGE</text>
<text x="401.9" y="25.9">MFA</text>
<text x="231.8" y="31.8">03</text>
<text x="250.1" y="31.8">SE REVISA EL CONJUNTO AL MODIFICARSE ALGUNO DE SUS COMPONENTES</text>
<text x="351.9" y="31.9">19/02/2020</text>
<text x="383.3" y="31.9">STO</text>
<text x="401.9" y="31.9">MFA</text>
<text x="20.8" y="283.7">La información contenida en el documento es propiedad de ITURRI, S.A.</text>
<text x="20.8" y="285.7">La reproducción total o parcial a terceros queda prohibida sin su autorización.</text>
</g>
</svg>
